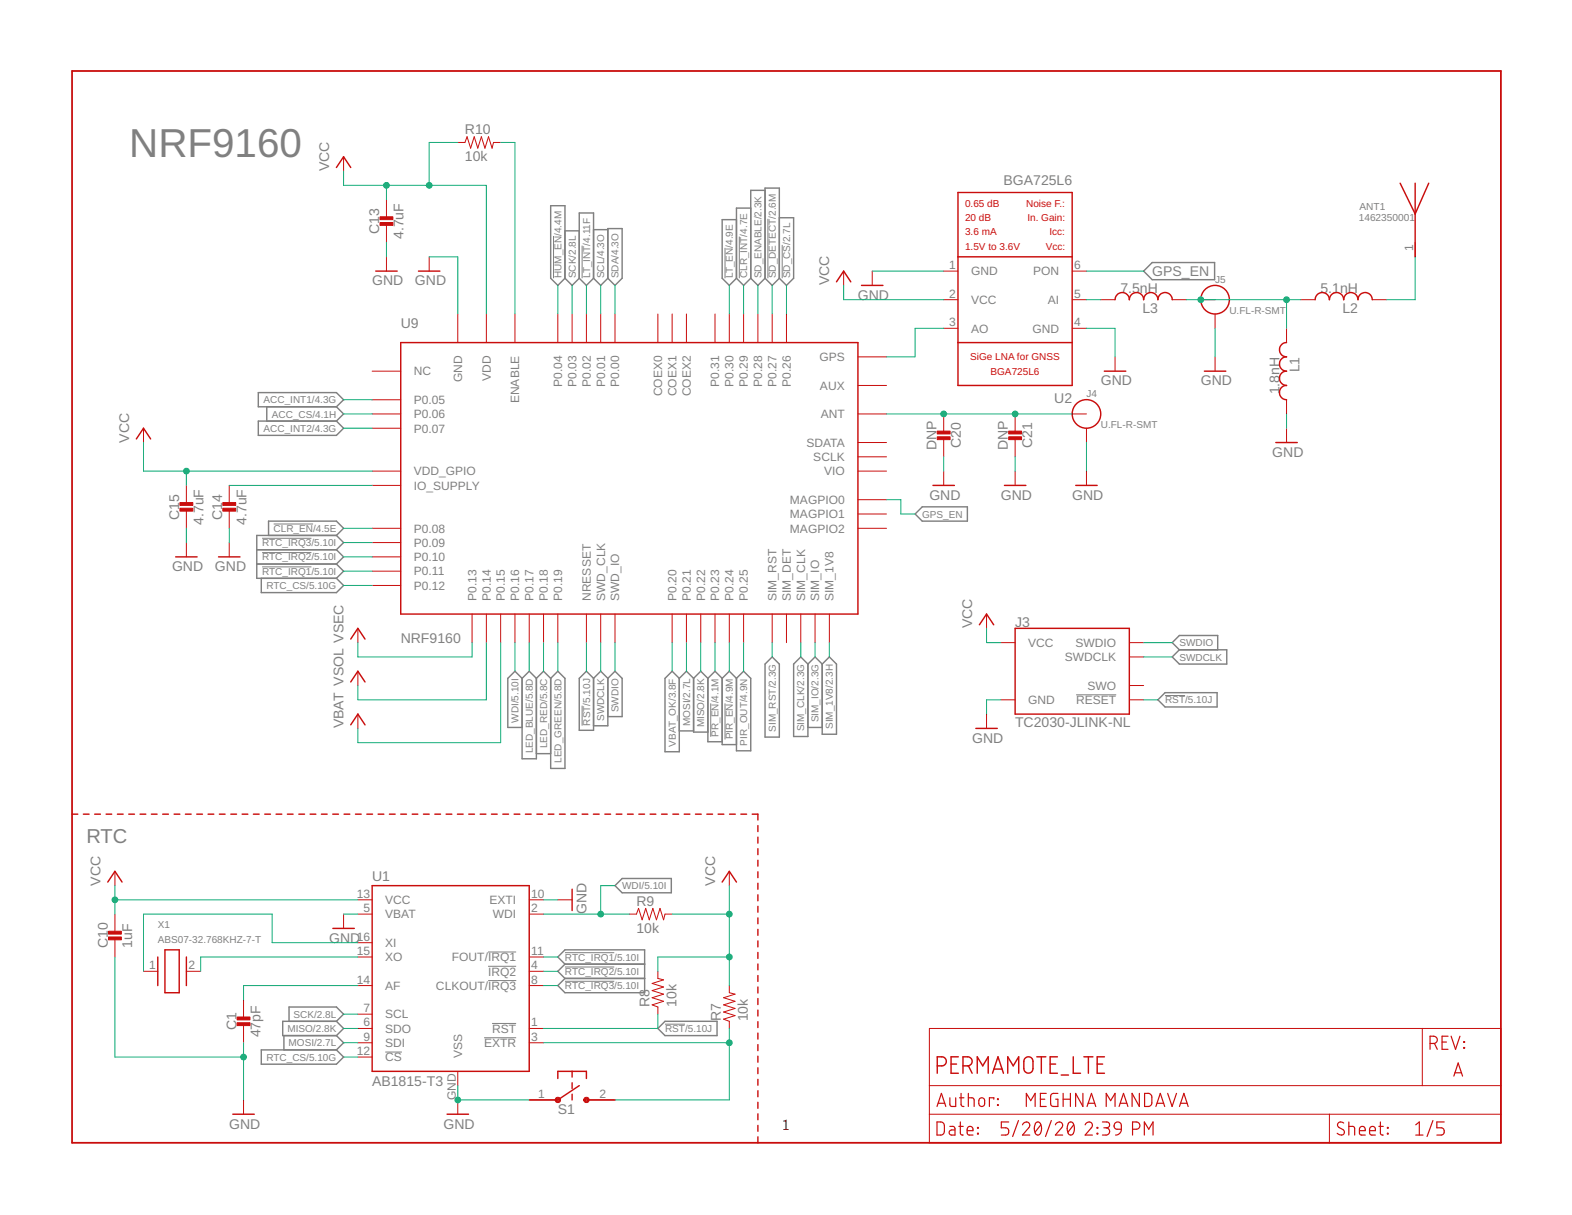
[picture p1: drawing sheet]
<svg xmlns="http://www.w3.org/2000/svg" width="279mm" height="216mm" viewBox="0 0 279 216" stroke-linecap="round" stroke-linejoin="round" font-family="sans-serif">
<g fill="none" stroke="#808080" stroke-width=".18">
<path d="M136.5 38.9v10.5M98.4 41.9v7.5M103.5 43.6v5.8M128.9 44v5.4M131.4 42v7.4M139 43.5v5.9M46.6 98.2h8.8M46.6 95.7h8.8M48.6 93.1h7M46.6 100.7h8.8M103.5 125.4v3.5M126.3 125v5.9"/>
<path d="M128.9 125v6.4M191.3 123.5h7.1M207.1 123.6h3.5M86.7 169.2h5M86.7 171.7h5M86.8 174.2h5M100.4 169.3h8.8M100.4 171.8h8.8M100.4 174.4h8.8M68.5 186.9h2.9M86 184.4h5.7M87.5 181.9h4.2"/>
<path d="M118.2 182h3.6"/>
</g>
<g fill="none" stroke="#808080" stroke-width=".25">
<path d="M97.9 36.6h2.5v12.8l-1.3 1.3-1.2-1.3zM130.9 39h-2.5v10.4l1.2 1.3 1.3-1.3M133.4 37h-2.5v12.4M136 33.8h-2.6v15.6M138.5 38.7h2.6v10.7l-1.3 1.3-1.3-1.3M100.4 49.4l1.3 1.3 1.3-1.3M100.4 41h2.6M103 49.4v-11.6h2.5v11.6M103 49.4l1.2 1.3 1.3-1.3M105.5 49.4l1.3 1.3 1.2-1.3M105.5 40.8h2.5M108 40.6h2.6v8.8l-1.3 1.3-1.3-1.3z"/>
<path d="M130.9 49.4l1.3 1.3 1.2-1.3M133.4 49.4l1.3 1.3 1.3-1.3M136 49.4v-16h2.5v16M136 49.4l1.2 1.3 1.3-1.3M203.3 48.2l1.5-1.5h11.1v3h-11.1zM45.9 69.8h13.9l1.3 1.2-1.3 1.3h-13.9zM45.9 74.8h13.9l1.3 1.3-1.3 1.3h-13.9zM47.4 72.3v2.5M59.8 72.3l1.3 1.3-1.3 1.2M45.6 97.7h14.2M47.7 95.1v-2.5h12.1l1.3 1.3-1.3 1.2M59.8 95.1l1.3 1.3-1.3 1.3"/>
<path d="M59.8 95.1h-14.2v7.7h14.2M59.8 97.7l1.3 1.3-1.3 1.2M162.6 91.3l1.3-1.2h8v2.5h-8zM45.6 100.2h14.2M46.4 102.8v2.5h13.4l1.3-1.3-1.3-1.2M59.8 100.2l1.3 1.3-1.3 1.3M136 118l1.2-1.3 1.3 1.3v13h-2.5zM141.1 118l1.2-1.3 1.3 1.3v12.9h-2.5zM143.6 118l1.3-1.3 1.2 1.3M146.1 118l1.3-1.3 1.3 1.3v12.5h-2.6zM209.6 115.5l-1.3-1.3 1.3-1.3h6.8v2.6M209.6 115.5h8.4v2.5h-8.4l-1.3-1.3z"/>
<path d="M92.8 120.5l-1.3-1.2-1.2 1.2v8.8h2.5M92.8 120.5v14.3h2.5v-14.3M92.8 120.5l1.3-1.2 1.2 1.2M95.3 120.5l1.3-1.2 1.3 1.2M95.3 133.9h2.6M97.9 120.5l1.2-1.2 1.3 1.2v16h-2.5zM103 120.5l1.2-1.2 1.3 1.2v9.3h-2.5zM105.5 120.5l1.3-1.2 1.2 1.2M108 120.5v8.5h-2.5M108 120.5l1.3-1.2 1.3 1.2v6.8h-2.6M118.2 120.5l1.3-1.2 1.2 1.2v13.1h-2.5zM120.7 120.5l1.3-1.2 1.3 1.2"/>
<path d="M120.7 129.9h2.6M123.3 120.5l1.2-1.2 1.3 1.2M123.3 120.5v9.6h2.5M125.8 120.5v11.3h2.6M125.8 120.5l1.3-1.2 1.3 1.2M128.4 120.5l1.2-1.2 1.3 1.2M128.4 120.5v11.8h2.5M130.9 120.5l1.3-1.2 1.2 1.2v12.9h-2.5zM143.6 129.3h2.5M205.8 124.4l1.3-1.3h9.2v2.5h-9.2zM109.3 157.4l1.3-1.3h8.7v2.5h-8.7zM100.4 171.3l-1.3-1.2 1.3-1.3h14.2v7.6h-14.2l-1.3-1.3 1.3-1.2"/>
<path d="M100.4 171.3h14.2M100.4 171.3l-1.3 1.3 1.3 1.3M100.4 173.9h14.2M46.4 186.6h13.4l1.3 1.2-1.3 1.3h-13.4zM50.5 184v2.6M51.4 181.5v-2.6h8.4l1.3 1.3-1.3 1.3M59.8 181.5l1.3 1.3-1.3 1.2M59.8 181.5h-9.6v2.5h9.6M59.8 184l1.3 1.3-1.3 1.3M116.9 182.8l1.3-1.3h9.2v2.5h-9.2z"/>
</g>
<g fill="none" stroke="#c90d0c" stroke-width=".25">
<path d="M59.8 29.8l1.3-1.9 1.2 1.9M170.3 34.2h20.3v34.3h-20.3zM248.9 32.6l2.6 5.4 2.4-5.4M251.5 32.6v13M66.8 48.2h3.8M74.4 48.2h3.8M148.7 50.1l1.2-1.9 1.3 1.9M153.1 50.7h3.8M170.3 45.6h20.3M198.2 53.3a1.27 1.27 0 0 1 1.3-1.3 1.27 1.27 0 0 1 1.2 1.3 1.27 1.27 0 0 1 1.3-1.3 1.27 1.27 0 0 1 1.3 1.3 1.27 1.27 0 0 1 1.2-1.3 1.27 1.27 0 0 1 1.3 1.3 1.27 1.27 0 0 1 1.3-1.3 1.27 1.27 0 0 1 1.2 1.3M233.7 53.3a1.27 1.27 0 0 1 1.3-1.3 1.27 1.27 0 0 1 1.3 1.3 1.27 1.27 0 0 1 1.3-1.3 1.27 1.27 0 0 1 1.2 1.3 1.27 1.27 0 0 1 1.3-1.3 1.27 1.27 0 0 1 1.3 1.3 1.27 1.27 0 0 1 1.2-1.3 1.27 1.27 0 0 1 1.3 1.3M24.2 78l1.3-1.9 1.3 1.9"/>
<path d="M71.2 60.9h81.3v48.2h-81.3zM170.3 60.9h20.3M196.3 66h3.8M214.1 66h3.8M226.8 78.6h3.8M228.7 60.9a1.27 1.27 0 0 0-1.3 1.2 1.27 1.27 0 0 0 1.3 1.3 1.27 1.27 0 0 0-1.3 1.3 1.27 1.27 0 0 0 1.3 1.3 1.27 1.27 0 0 0-1.3 1.2 1.27 1.27 0 0 0 1.3 1.3 1.27 1.27 0 0 0-1.3 1.3 1.27 1.27 0 0 0 1.3 1.2M31.2 99h3.8M38.8 99h3.9M165.8 86.3h3.8M178.5 86.3h3.8M191.2 86.3h3.8M62.3 113.6l1.3-1.9 1.3 1.9"/>
<path d="M174.1 111l1.2-1.9 1.3 1.9M180.4 111.7h20.3v15.2h-20.3zM62.3 128.8l1.3-1.9 1.3 1.9M62.3 121.2l1.3-1.9 1.3 1.9M173.4 129.4h3.8M12.8 144.7h1M14.8 144.7h1M16.8 144.7h1M18.9 144.7h1M19.2 156.7l1.2-1.9 1.3 1.9M20.9 144.7h1M22.9 144.7h1"/>
<path d="M24.9 144.7h1M26.9 144.7h1M28.9 144.7h1M30.9 144.7h1.1M33 144.7h1M35 144.7h1M37 144.7h1M39 144.7h1M41 144.7h1M43 144.7h1M45 144.7h1.1M47.1 144.7h1"/>
<path d="M49.1 144.7h1M51.1 144.7h1M53.1 144.7h1M55.1 144.7h1M57.1 144.7h1M59.1 144.7h1.1M61.2 144.7h1M63.2 144.7h1M65.2 144.7h1M66.1 157.4h28v33h-28zM67.2 144.7h1M69.2 144.7h1"/>
<path d="M71.2 144.7h1M73.3 144.7h1M75.3 144.7h1M77.3 144.7h1M79.3 144.7h1M81.3 144.7h1M83.3 144.7h1M85.3 144.7h1.1M87.4 144.7h1M89.4 144.7h1M91.4 144.7h1M93.4 144.7h1"/>
<path d="M95.4 144.7h1M97.4 144.7h1M99.4 144.7h1.1M101.5 144.7h1M101.7 158v3.8M103.5 144.7h1M105.5 144.7h1M107.5 144.7h1M109.5 144.7h1M111.5 144.7h1M113.5 144.7h1.1M115.5 144.7h1.1"/>
<path d="M117.6 144.7h1M119.6 144.7h1M121.6 144.7h1M123.6 144.7h1M125.6 144.7h1M127.6 144.7h1.1M128.4 156.7l1.2-1.9 1.3 1.9M129.7 144.7h1M131.7 144.7h1M133.7 144.7h1v1M134.7 146.7v1.1M134.7 148.8v1"/>
<path d="M134.7 150.8v1.1M134.7 152.9v1M134.7 154.9v1.1M134.7 157v1M134.7 159v1.1M28 170.1v5M29.3 168.8h2.6v7.6h-2.6zM33.1 170.1v5M59.2 165h3.8M134.7 161.1v1M134.7 163.1v1M134.7 165.1v1.1"/>
<path d="M134.7 167.2v1.1M134.7 169.2v1.1M134.7 171.3v1M134.7 173.4v1M134.7 175.4v1M134.7 177.4v1.1M134.7 179.5v1M41.4 198h3.8M79.5 198h3.8M99.1 191.6v-1.2h5.1v1.2M101.7 190.4v1M101.7 192.4v1"/>
<path d="M101.7 194.4v1.1M103 192.9l-3.9 2.6h-5M104.2 195.5h5.1M134.7 181.5v1.1M134.7 183.6v1M134.7 185.6v1.1M134.7 187.7v1M134.7 189.7v1.1M134.7 191.8v1M134.7 193.8v1.1M134.7 195.9v1M134.7 197.9v1.1"/>
<path d="M134.7 200v1M166.6 189.4h.8a.8 .8 0 0 0 .8-.8 .8 .8 0 0 0-.8-.8h-.8v2.9M169 189.1h1M170.3 187.8h-1.3v2.9h1.3M171.2 189.4h.8a.8 .8 0 0 0 .8-.8 .8 .8 0 0 0-.8-.8h-.8v2.9M172.1 189.4l.7 1.3M173.7 190.7v-2.9l1 1.6 .9-1.6v2.9M176.4 190.7l1-2.9 1 2.9M176.7 190h1.4M179.1 190.7v-2.9l1 1.6 1-1.6v2.9M182.1 188.2a.82 .82 0 0 1 .9-.4 .82 .82 0 0 1 .6 .8v1.3a.81 .81 0 0 1-.8 .8 .81 .81 0 0 1-.8-.8v-1.3zM184.3 187.8h1.6"/>
<path d="M185.1 187.8v2.9M186.6 189.1h1M187.9 187.8h-1.3v2.9h1.3M188.6 191h1.3M190.8 187.8v2.9h1.2M192.6 187.8h1.6M193.4 187.8v2.9M195 189.1h1M196.3 187.8h-1.3v2.9h1.3M134.7 202v1.1"/>
<circle cx="216" cy="53.3" r="2.54"/>
<circle cx="193.1" cy="73.6" r="2.54"/>
</g>
<path d="M12.8 12.6h254v190.5h-254z" fill="none" stroke="#c90d0c" stroke-width=".32"/>
<g fill="none" stroke="#c90d0c" stroke-width=".18">
<path d="M61.1 27.9v2.5M68.7 35.5v3M68.7 39.8v3.3M81.4 25.3h1.2l.4-1 .7 2 .6-2 .6 2 .7-2 .6 2 .6-2 .7 2 .2-1h1.3M68.7 45.6v2.6M76.3 45.6v2.6M81.4 55.8v5.1M86.4 55.8v5.1M91.5 55.8v5.1M99.1 55.8v5.1M101.7 55.8v5.1M104.2 55.8v5.1"/>
<path d="M106.8 55.8v5.1M109.3 55.8v5.1M116.9 55.8v5.1M119.5 55.8v5.1M122 55.8v5.1M127.1 55.8v5.1M129.6 55.8v5.1M132.2 55.8v5.1M134.7 55.8v5.1M137.2 55.8v5.1M139.8 55.8v5.1M149.9 48.2v2.5"/>
<path d="M155 48.2v2.5M167.7 53.3h2.6M167.7 48.2h2.6M167.7 58.3h2.6M190.6 53.3h2.5M190.6 48.2h2.5M190.6 58.3h2.5M195.6 53.3h2.6M208.3 53.3h2.6M213.4 53.3h2.6M216 55.8v2.5M228.7 58.3v2.6"/>
<path d="M231.2 53.3h2.5M243.9 53.3h2.5M251.5 43.1v2.5M25.5 76.1v2.5M66.1 73.6h5.1M66.1 71h5.1M66.1 76.1h5.1M66.1 66h5.1M152.5 73.6h5.1M152.5 78.6h5.1M152.5 68.5h5.1M152.5 63.4h5.1"/>
<path d="M167.7 73.6v3.3M167.7 78.1v3.1M180.4 73.6v3.3M180.4 78.1v3.1M190.6 73.6h2.5M193.1 76.1v2.5M198.2 63.4v2.6M216 63.4v2.6M228.7 71v2.6M228.7 76.1v2.5M33.1 86.3v3M33.1 90.6v3.3"/>
<path d="M33.1 96.4v2.6M40.7 86.3v3M40.7 90.6v3.3M40.7 96.4v2.6M66.1 93.9h5.1M66.1 96.4h5.1M66.1 99h5.1M66.1 83.7h5.1M66.1 86.3h5.1M152.5 93.9h5.1M152.5 83.7h5.1M152.5 88.8h5.1"/>
<path d="M152.5 91.3h5.1M152.5 81.2h5.1M167.7 83.7v2.6M180.4 83.7v2.6M193.1 83.7v2.6M63.6 111.7v2.5M63.6 119.3v2.5M66.1 101.5h5.1M66.1 104h5.1M83.9 109.1v5.1M86.4 109.1v5.1M89 109.1v5.1"/>
<path d="M91.5 109.1v5.1M94.1 109.1v5.1M96.6 109.1v5.1M99.1 109.1v5.1M104.2 109.1v5.1M106.8 109.1v5.1M109.3 109.1v5.1M119.5 109.1v5.1M122 109.1v5.1M124.5 109.1v5.1M127.1 109.1v5.1M129.6 109.1v5.1"/>
<path d="M132.2 109.1v5.1M137.2 109.1v5.1M139.8 109.1v5.1M142.3 109.1v5.1M144.9 109.1v5.1M147.4 109.1v5.1M175.3 109.1v2.6M177.9 114.2h2.5M200.7 114.2h2.6M200.7 116.7h2.6M63.6 126.9v2.5M175.3 126.9v2.5"/>
<path d="M177.9 124.4h2.5M200.7 121.8h2.6M200.7 124.4h2.6M20.4 154.8v2.6M63.6 159.9h2.5M94.1 159.9h2.5M99.1 159.9h2.6M129.6 154.8v2.6M20.4 162.4v3.1M20.4 166.8v3.3M25.5 172.6h2.5M33.1 172.6h2.6"/>
<path d="M43.3 177.7v3M61.1 162.4v2.6M63.6 167.5h2.5M63.6 170.1h2.5M63.6 175.1h2.5M63.6 162.4h2.5M94.1 170.1h2.5M94.1 175.1h2.5M94.1 162.4h2.5M94.1 172.6h2.5M111.8 162.4h1.3l.4-1 .6 2 .7-2 .6 2 .6-2 .7 2 .6-2 .6 2 .3-1h1.3M116.9 172.6v1.3l1 .2-2 .7 2 .6-2 .6 2 .7-2 .6 2 .6-2 .7 1 .3v1.3"/>
<path d="M129.6 175.1v1.3l1 .3-2 .6 2 .6-2 .7 2 .6-2 .6 2 .7-2 .6 1 .4v1.3M43.3 182v3.3M43.3 195.5v2.5M63.6 182.8h2.5M63.6 180.2h2.5M63.6 185.3h2.5M63.6 187.8h2.5M81.4 190.4v2.5M81.4 195.5v2.5M94.1 182.8h2.5M94.1 185.3h2.5M94.1 195.5h5"/>
<path d="M104.2 195.5h5.1M165.2 182.8h101.6v20.3h-101.6zM165.2 198h101.6M165.2 192.9h101.6M236.3 198v5.1M252.8 182.8v10.1"/>
</g>
<g fill="none" stroke="#c90d0c" stroke-width=".21">
<path d="M166.5 199.4h.9l.4 .4 .1 1.3-.2 .3-.3 .3h-.9zM166.5 196.6l.8-2.3 .8 2.3M166.8 196h1.1M168.8 195.1v1.3l.4 .2h.7v-1.5M170.5 195.1h.8M170.7 199.4v2.1l.2 .2h.3M170.8 194.3v2.1l.2 .2h.3M172.1 195.1l.9 .1 .1 .3v1.1M172.1 194.3v2.3M174.1 195.2l.5-.1a.47 .47 0 0 1 .4 .5v.5a.52 .52 0 0 1-.5 .5 .52 .52 0 0 1-.5-.5zM176.6 195.3v-.2h-.7v1.5M177.3 195.3h.1v.1h-.1z"/>
<path d="M177.3 196.3h.1v.1h-.1zM179.3 199.4h-1.3v1h.8a.66 .66 0 0 1 .5 .7 .66 .66 0 0 1-.5 .6h-.8M181 199.1l-1 2.9M181.7 199.9a.64 .64 0 0 1 1-.5 .64 .64 0 0 1 .1 1l-1.1 1.3h1.3M182.4 196.6v-2.3l.8 1.3 .8-1.3v2.3M184.1 199.6a.55 .55 0 0 1 .6-.2 .55 .55 0 0 1 .3 .6 1.32 1.32 0 0 1-.5 1.7 1.1 1.1 0 0 1-.6-1.5zM184.9 195.3h.8M185 199.9l-1 1.3M185.9 194.3h-1v2.3h1M186.9 199.1l-1.1 2.9M187.6 199.9a.64 .64 0 0 1 .9-.5 .64 .64 0 0 1 .2 1l-1.1 1.3h1.3M188 194.3h-.8a.51 .51 0 0 0-.5 .5v1.3l.2 .4 1.1 .1v-1.3h-.4"/>
<path d="M189 195.3h1.2M189 194.3v2.3M189.9 199.6a.55 .55 0 0 1 .6-.2 .55 .55 0 0 1 .4 .6 1.48 1.48 0 0 1-.4 1.7h-.2a1.1 1.1 0 0 1-.6-1.5zM190.2 194.3v2.3M190.8 199.9l-1 1.3M192.5 194.3v2.3l-1.3-2.3v2.3M192.9 199.9a.64 .64 0 0 1 .9-.5 .64 .64 0 0 1 .2 1l-1.1 1.3h1.3M193.2 196.6l.8-2.3 .8 2.3M193.4 196h1.2M195.9 199.4h.8a.52 .52 0 0 1 .5 .5 .52 .52 0 0 1-.5 .5h-.5M196.6 196.6v-2.3l.8 1.3 .8-1.3v2.3M198.1 199.6a.64 .64 0 0 1 .8-.2 .64 .64 0 0 1 .4 .6v.7h-.8a.62 .62 0 0 1-.5-.4 .62 .62 0 0 1 .1-.7z"/>
<path d="M198.9 196.6l.8-2.3 .8 2.3M199.1 196h1.2M202.5 194.3v2.3l-1.3-2.3v2.3M203.4 194.3h.9l.4 .4v1.5l-.4 .4h-.9zM205.4 196.6l.8-2.3 .8 2.3M205.7 196h1.1M207.5 194.3l.8 2.3 .8-2.3M209.6 196.6l.8-2.3 .8 2.3M209.8 196h1.2M238.8 199.6a.58 .58 0 0 0-.9-.1 .58 .58 0 0 0 .1 .8l.7 .4a.54 .54 0 0 1 .2 .8 .54 .54 0 0 1-.8 .2l-.4-.3M239.7 199.4v2.3M245.3 199.4l.1 2.1 .2 .2h.3"/>
<path d="M251.6 199.9l.7-.5v2.3M254.2 185.4h.6a.65 .65 0 0 0 .7-.6 .65 .65 0 0 0-.7-.7h-.6v2.4M254.7 199.1l-1.1 2.9M255 185.4l.5 1.1M256.3 185.2h.8M256.7 199.4h-1.3v1h.8a.66 .66 0 0 1 .5 .7 .66 .66 0 0 1-.5 .6h-.8M257.4 184.1h-1.1v2.4h1.1M257.9 184.1l.8 2.4 .8-2.4M258.4 191.2l.8-2.3 .7 2.3M258.6 190.6h1.2M260.2 185.1h.1v.1h-.1zM260.2 186.1h.1v.2h-.1z"/>
<path d="M168.8 200.2h.7l.2 .3v1.2h-.6a.46 .46 0 0 1-.4-.5 .46 .46 0 0 1 .4-.4h.6M170.4 200.2h.8M171.9 200.9h1a.54 .54 0 0 0-.3-.7 .54 .54 0 0 0-.7 .5l.1 .9 .9 .1M173.7 200.3h.2v.2h-.2zM173.7 201.4h.2v.1h-.2zM195 201.4h.1v.1h-.1zM195 200.3h.1v.2h-.1zM196.6 200.4a.65 .65 0 0 1 .6 .7 .65 .65 0 0 1-.6 .6h-.7M199.3 200.7a1.01 1.01 0 0 1-1 1M201.3 200.7h.7a.65 .65 0 0 0 .6-.7 .65 .65 0 0 0-.6-.6h-.7v2.3M203.4 201.7v-2.3l.8 1.3 .7-1.3v2.3M239.7 200.2l1 .1 .1 1.4"/>
<path d="M241.6 200.9h1.1a.54 .54 0 0 0-.4-.7 .54 .54 0 0 0-.7 .5l.1 .9 1 .1M243.4 200.9h1.1a.54 .54 0 0 0-.4-.7 .54 .54 0 0 0-.7 .5l.1 .9 1 .1M245.1 200.2h.8M246.6 201.4h.1v.1h-.1zM246.6 200.3h.1v.2h-.1zM251.6 201.7h1.3"/>
</g>
<g fill="#c90d0c" stroke="#c90d0c" stroke-width=".18">
<path d="M42.1 180.7h2.3v.5h-2.3z"/>
<path d="M42.1 181.7h2.3v.5h-2.3z"/>
<path d="M19.3 165.5h2.3v.5h-2.3z"/>
<path d="M19.3 166.5h2.3v.5h-2.3z"/>
<path d="M67.5 38.5h2.3v.5h-2.3z"/>
<path d="M67.5 39.5h2.3v.5h-2.3z"/>
<path d="M39.6 89.3h2.3v.5h-2.3z"/>
<path d="M39.6 90.3h2.3v.5h-2.3z"/>
<path d="M32 89.3h2.3v.5h-2.3z"/>
<path d="M32 90.3h2.3v.5h-2.3z"/>
<path d="M166.6 77.6h2.3v.5h-2.3z"/>
<path d="M166.6 76.6h2.3v.5h-2.3z"/>
<path d="M179.3 77.6h2.3v.5h-2.3z"/>
<path d="M179.3 76.6h2.3v.5h-2.3z"/>
</g>
<g fill="#c90d0c" stroke="#c90d0c" stroke-width=".18">
<path d="M103.9 195.1a.49 .49 0 0 1 .8 .2 .49 .49 0 0 1-.4 .6 .49 .49 0 0 1-.6-.4h.3a.24 .24 0 0 1 .3-.3 .24 .24 0 0 1 .1 .4 .24 .24 0 0 1-.4 0v-.1h-.3z" fill-rule="evenodd"/>
<path d="M98.8 195.1a.49 .49 0 0 1 .8 .2 .49 .49 0 0 1-.4 .6 .49 .49 0 0 1-.5-.4h.2a.24 .24 0 0 1 .3-.3 .24 .24 0 0 1 .1 .4 .24 .24 0 0 1-.4 0v-.1h-.2z" fill-rule="evenodd"/>
</g>
<g fill="none" stroke="#0dab76" stroke-width=".18">
<path d="M61.1 30.4v2.5h25.3v22.9M68.7 32.9v2.6M81.4 25.3h-5.1v7.6M89 25.3h2.5v30.5M68.7 43.1v2.5M76.3 45.6h5.1v10.2M99.1 50.7v5.1M101.7 50.7v5.1M104.2 50.7v5.1M106.8 50.7v5.1M109.3 50.7v5.1M129.6 50.7v5.1"/>
<path d="M132.2 50.7v5.1M134.7 50.7v5.1M137.2 50.7v5.1M139.8 50.7v5.1M149.9 50.7v2.6h17.8M155 48.2h12.7M167.7 58.3h-5.1v5.1h-5M193.1 48.2h10.2M193.1 58.3h5.1v5.1M193.1 53.3h2.5M210.9 53.3h20.3M216 58.3v5.1"/>
<path d="M228.7 53.3v5M251.5 45.6v7.7h-5.1M25.5 78.6v5.1h40.6M61.1 71h5M61.1 76.1h5M61.1 73.6h5M157.6 73.6h33M193.1 78.6v5.1M228.7 73.6v2.5M33.1 83.7v2.6M33.1 93.9v2.5M40.7 93.9v2.5"/>
<path d="M40.7 86.3h25.4M61.1 99h5M61.1 93.9h5M61.1 96.4h5M157.6 88.8h2.5v2.5h2.5M167.7 81.2v2.5M180.4 81.2v2.5M61.1 101.5h5M61.1 104h5M63.6 114.2v2.5h20.3v-2.5M86.4 114.2v10.2h-22.8v-2.6M89 114.2v17.8h-25.4v-2.6"/>
<path d="M91.5 114.2v5.1M94.1 114.2v5.1M96.6 114.2v5.1M99.1 114.2v5.1M104.2 114.2v5.1M106.8 114.2v5.1M109.3 114.2v5.1M119.5 114.2v5.1M122 114.2v5.1M124.5 114.2v5.1M127.1 114.2v5.1M129.6 114.2v5.1"/>
<path d="M132.2 114.2v5.1M137.2 114.2v2.5M142.3 114.2v2.5M144.9 114.2v2.5M147.4 114.2v2.5M175.3 111.7v2.5h2.6M203.3 114.2h5M203.3 116.7h5M177.9 124.4h-2.6v2.5M203.3 124.4h2.5M20.4 157.4v5M20.4 159.9h43.2"/>
<path d="M96.6 159.9h2.5M109.3 157.4h-2.5v5M129.6 157.4v17.7M20.4 170.1v17.7h22.9M61.1 162.4h2.5M63.6 175.1h-20.3v2.6M63.6 167.5h-15.2v-5.1h-22.9v10.2M63.6 170.1h-27.9v2.5M96.6 162.4h15.2M96.6 170.1h2.5M96.6 175.1h2.5M96.6 172.6h2.5"/>
<path d="M119.5 162.4h10.1M129.6 170.1h-12.7v2.5M43.3 185.3v10.2M61.1 187.8h2.5M61.1 182.8h2.5M61.1 185.3h2.5M61.1 180.2h2.5M81.4 192.9v2.6h12.7M96.6 185.3h33M116.9 180.2v2.6h-20.3M129.6 182.8v12.7h-20.3"/>
</g>
<g fill="#0dab76" stroke="#0dab76" stroke-width=".18">
<circle cx="43.3" cy="187.8" r=".51"/>
<circle cx="81.4" cy="195.5" r=".51"/>
<circle cx="68.7" cy="32.9" r=".51"/>
<circle cx="76.3" cy="32.9" r=".51"/>
<circle cx="20.4" cy="159.9" r=".51"/>
<circle cx="129.6" cy="170.1" r=".51"/>
<circle cx="129.6" cy="162.4" r=".51"/>
<circle cx="33.1" cy="83.7" r=".51"/>
<circle cx="129.6" cy="185.3" r=".51"/>
<circle cx="106.8" cy="162.4" r=".51"/>
<circle cx="213.4" cy="53.3" r=".51"/>
<circle cx="228.7" cy="53.3" r=".51"/>
<circle cx="167.7" cy="73.6" r=".51"/>
<circle cx="180.4" cy="73.6" r=".51"/>
</g>
<text font-size="7.2" fill="#808080" x="23" y="27.9">NRF9160</text>
<text font-size="3.6" fill="#808080" x="15.3" y="149.7">RTC</text>
<text font-size="2.7" x="139" y="200.9">1</text>
<g font-size="2.5" fill="#808080">
<text x="82.6" y="23.8">R10</text>
<text x="82.6" y="28.6">10k</text>
<text x="58.5" y="30.4" transform="rotate(-90 58.5 30.4)">VCC</text>
<text x="178.4" y="32.9">BGA725L6</text>
<text x="67.4" y="41.6" transform="rotate(-90 67.4 41.6)">C13</text>
<text x="71.7" y="42.5" transform="rotate(-90 71.7 42.5)">4.7uF</text>
<text x="66.1" y="50.7">GND</text>
<text x="73.8" y="50.7">GND</text>
<text x="147.4" y="50.7" transform="rotate(-90 147.4 50.7)">VCC</text>
<text x="152.5" y="53.2">GND</text>
<text x="199.1" y="52">7.5nH</text>
<text x="204.8" y="49.1">GPS_EN</text>
<text x="234.7" y="52">5.1nH</text>
<text x="71.2" y="58.3">U9</text>
<text x="203" y="55.5">L3</text>
<text x="238.6" y="55.5">L2</text>
<text x="187.4" y="71.5">U2</text>
<text x="195.7" y="68.5">GND</text>
<text x="213.4" y="68.5">GND</text>
<text x="227.4" y="70.1" transform="rotate(-90 227.4 70.1)">1.8nH</text>
<text x="231" y="66.2" transform="rotate(-90 231 66.2)">L1</text>
<text x="23" y="78.6" transform="rotate(-90 23 78.6)">VCC</text>
<text x="166.4" y="80" transform="rotate(-90 166.4 80)">DNP</text>
<text x="170.8" y="79.7" transform="rotate(-90 170.8 79.7)">C20</text>
<text x="179.1" y="80" transform="rotate(-90 179.1 80)">DNP</text>
<text x="183.5" y="79.7" transform="rotate(-90 183.5 79.7)">C21</text>
<text x="226.1" y="81.2">GND</text>
<text x="165.2" y="88.8">GND</text>
<text x="177.9" y="88.8">GND</text>
<text x="190.6" y="88.8">GND</text>
<text x="31.9" y="92.4" transform="rotate(-90 31.9 92.4)">C15</text>
<text x="36.2" y="93.3" transform="rotate(-90 36.2 93.3)">4.7uF</text>
<text x="39.5" y="92.4" transform="rotate(-90 39.5 92.4)">C14</text>
<text x="43.8" y="93.3" transform="rotate(-90 43.8 93.3)">4.7uF</text>
<text x="30.6" y="101.5">GND</text>
<text x="38.2" y="101.5">GND</text>
<text x="172.8" y="111.7" transform="rotate(-90 172.8 111.7)">VCC</text>
<text x="180.4" y="111.4">J3</text>
<text x="71.2" y="114.2">NRF9160</text>
<text x="61.1" y="129.4" transform="rotate(-90 61.1 129.4)">VBAT VSOL VSEC</text>
<text x="172.8" y="132">GND</text>
<text x="180.4" y="129.2">TC2030-JLINK-NL</text>
<text x="17.9" y="157.4" transform="rotate(-90 17.9 157.4)">VCC</text>
<text x="66.1" y="156.6">U1</text>
<text x="113.1" y="160.9">R9</text>
<text x="127.1" y="157.4" transform="rotate(-90 127.1 157.4)">VCC</text>
<text x="58.5" y="167.5">GND</text>
<text x="104.2" y="162.4" transform="rotate(-90 104.2 162.4)">GND</text>
<text x="113.1" y="165.7">10k</text>
<text x="19.2" y="168.5" transform="rotate(-90 19.2 168.5)">C10</text>
<text x="23.5" y="168.4" transform="rotate(-90 23.5 168.4)">1uF</text>
<text x="115.4" y="178.9" transform="rotate(-90 115.4 178.9)">R8</text>
<text x="120.2" y="178.9" transform="rotate(-90 120.2 178.9)">10k</text>
<text x="42" y="183.1" transform="rotate(-90 42 183.1)">C1</text>
<text x="46.3" y="184.3" transform="rotate(-90 46.3 184.3)">47pF</text>
<text x="128.1" y="181.5" transform="rotate(-90 128.1 181.5)">R7</text>
<text x="132.9" y="181.5" transform="rotate(-90 132.9 181.5)">10k</text>
<text x="66.1" y="192.9">AB1815-T3</text>
<text x="99.2" y="198">S1</text>
<text x="40.7" y="200.5">GND</text>
<text x="78.8" y="200.5">GND</text>
</g>
<g font-size="2.1" fill="#808080">
<text x="168.7" y="47.8">1</text>
<text x="190.9" y="47.8">6</text>
<text x="251.2" y="44.6" transform="rotate(-90 251.2 44.6)">1</text>
<text x="168.7" y="52.9">2</text>
<text x="172.6" y="48.9">GND</text>
<text x="183.6" y="48.9">PON</text>
<text x="190.9" y="52.9">5</text>
<text x="168.7" y="58">3</text>
<text x="172.6" y="59.1">AO</text>
<text x="172.6" y="54">VCC</text>
<text x="183.5" y="59.1">GND</text>
<text x="186.2" y="54">AI</text>
<text x="190.9" y="58">4</text>
<text x="145.6" y="64.2">GPS</text>
<text x="73.6" y="71.8">P0.05</text>
<text x="73.6" y="66.7">NC</text>
<text x="82.1" y="67.9" transform="rotate(-90 82.1 67.9)">GND</text>
<text x="87.2" y="67.7" transform="rotate(-90 87.2 67.7)">VDD</text>
<text x="92.3" y="71.6" transform="rotate(-90 92.3 71.6)">ENABLE</text>
<text x="99.9" y="68.8" transform="rotate(-90 99.9 68.8)">P0.04</text>
<text x="102.5" y="68.8" transform="rotate(-90 102.5 68.8)">P0.03</text>
<text x="105" y="68.8" transform="rotate(-90 105 68.8)">P0.02</text>
<text x="107.5" y="68.8" transform="rotate(-90 107.5 68.8)">P0.01</text>
<text x="110.1" y="68.8" transform="rotate(-90 110.1 68.8)">P0.00</text>
<text x="117.7" y="70.4" transform="rotate(-90 117.7 70.4)">COEX0</text>
<text x="120.2" y="70.4" transform="rotate(-90 120.2 70.4)">COEX1</text>
<text x="122.8" y="70.4" transform="rotate(-90 122.8 70.4)">COEX2</text>
<text x="127.8" y="68.8" transform="rotate(-90 127.8 68.8)">P0.31</text>
<text x="130.4" y="68.8" transform="rotate(-90 130.4 68.8)">P0.30</text>
<text x="132.9" y="68.8" transform="rotate(-90 132.9 68.8)">P0.29</text>
<text x="135.5" y="68.8" transform="rotate(-90 135.5 68.8)">P0.28</text>
<text x="138" y="68.8" transform="rotate(-90 138 68.8)">P0.27</text>
<text x="140.5" y="68.8" transform="rotate(-90 140.5 68.8)">P0.26</text>
<text x="145.7" y="69.2">AUX</text>
<text x="73.6" y="74.3">P0.06</text>
<text x="73.6" y="76.9">P0.07</text>
<text x="145.9" y="74.3">ANT</text>
<text x="143.3" y="79.4">SDATA</text>
<text x="144.6" y="81.9">SCLK</text>
<text x="73.6" y="84.5">VDD_GPIO</text>
<text x="73.6" y="87">IO_SUPPLY</text>
<text x="140.4" y="89.6">MAGPIO0</text>
<text x="146.5" y="84.5">VIO</text>
<text x="73.6" y="94.6">P0.08</text>
<text x="140.4" y="92.1">MAGPIO1</text>
<text x="140.4" y="94.6">MAGPIO2</text>
<text x="73.6" y="97.2">P0.09</text>
<text x="73.6" y="99.7">P0.10</text>
<text x="73.6" y="102.3">P0.11</text>
<text x="73.6" y="104.8">P0.12</text>
<text x="84.7" y="106.8" transform="rotate(-90 84.7 106.8)">P0.13</text>
<text x="87.2" y="106.8" transform="rotate(-90 87.2 106.8)">P0.14</text>
<text x="89.8" y="106.8" transform="rotate(-90 89.8 106.8)">P0.15</text>
<text x="92.3" y="106.8" transform="rotate(-90 92.3 106.8)">P0.16</text>
<text x="94.8" y="106.8" transform="rotate(-90 94.8 106.8)">P0.17</text>
<text x="97.4" y="106.8" transform="rotate(-90 97.4 106.8)">P0.18</text>
<text x="99.9" y="106.8" transform="rotate(-90 99.9 106.8)">P0.19</text>
<text x="105" y="106.8" transform="rotate(-90 105 106.8)">NRESSET</text>
<text x="107.5" y="106.8" transform="rotate(-90 107.5 106.8)">SWD_CLK</text>
<text x="110.1" y="106.8" transform="rotate(-90 110.1 106.8)">SWD_IO</text>
<text x="120.2" y="106.8" transform="rotate(-90 120.2 106.8)">P0.20</text>
<text x="122.8" y="106.8" transform="rotate(-90 122.8 106.8)">P0.21</text>
<text x="125.3" y="106.8" transform="rotate(-90 125.3 106.8)">P0.22</text>
<text x="127.8" y="106.8" transform="rotate(-90 127.8 106.8)">P0.23</text>
<text x="130.4" y="106.8" transform="rotate(-90 130.4 106.8)">P0.24</text>
<text x="132.9" y="106.8" transform="rotate(-90 132.9 106.8)">P0.25</text>
<text x="138" y="106.8" transform="rotate(-90 138 106.8)">SIM_RST</text>
<text x="140.5" y="106.8" transform="rotate(-90 140.5 106.8)">SIM_DET</text>
<text x="143.1" y="106.8" transform="rotate(-90 143.1 106.8)">SIM_CLK</text>
<text x="145.6" y="106.8" transform="rotate(-90 145.6 106.8)">SIM_IO</text>
<text x="148.2" y="106.8" transform="rotate(-90 148.2 106.8)">SIM_1V8</text>
<text x="182.8" y="115">VCC</text>
<text x="189.3" y="117.5">SWDCLK</text>
<text x="191.2" y="115">SWDIO</text>
<text x="182.8" y="125.1">GND</text>
<text x="191.3" y="125.1">RESET</text>
<text x="193.3" y="122.6">SWO</text>
<text x="63.4" y="159.5">13</text>
<text x="68.5" y="160.7">VCC</text>
<text x="87" y="160.7">EXTI</text>
<text x="94.4" y="159.5">10</text>
<text x="63.4" y="167.2">16</text>
<text x="64.6" y="162.1">5</text>
<text x="68.5" y="163.2">VBAT</text>
<text x="87.6" y="163.2">WDI</text>
<text x="94.4" y="162.1">2</text>
<text x="26.5" y="172.2">1</text>
<text x="33.5" y="172.2">2</text>
<text x="63.4" y="169.7">15</text>
<text x="68.5" y="168.3">XI</text>
<text x="68.5" y="170.8">XO</text>
<text x="80.3" y="170.8">FOUT/IRQ1</text>
<text x="86.7" y="173.4">IRQ2</text>
<text x="94.4" y="169.7">11</text>
<text x="94.4" y="172.2">4</text>
<text x="63.4" y="174.8">14</text>
<text x="64.6" y="179.9">7</text>
<text x="68.5" y="175.9">AF</text>
<text x="77.5" y="175.9">CLKOUT/IRQ3</text>
<text x="94.4" y="174.8">8</text>
<text x="64.6" y="182.4">6</text>
<text x="64.6" y="184.9">9</text>
<text x="68.5" y="181">SCL</text>
<text x="68.5" y="183.5">SDO</text>
<text x="87.5" y="183.5">RST</text>
<text x="94.4" y="184.9">3</text>
<text x="94.4" y="182.4">1</text>
<text x="63.4" y="187.5">12</text>
<text x="68.5" y="186.1">SDI</text>
<text x="68.5" y="188.6">CS</text>
<text x="82.1" y="188" transform="rotate(-90 82.1 188)">VSS</text>
<text x="86" y="186.1">EXTR</text>
<text x="81" y="195.5" transform="rotate(-90 81 195.5)">GND</text>
<text x="95.6" y="195.1">1</text>
<text x="106.6" y="195.1">2</text>
</g>
<g font-size="1.8" fill="#c90d0c">
<text x="171.5" y="41.8">3.6 mA</text>
<text x="171.5" y="39.3">20 dB</text>
<text x="171.5" y="36.7">0.65 dB</text>
<text x="182.4" y="36.7">Noise F.:</text>
<text x="182.6" y="39.3">In. Gain:</text>
<text x="186.5" y="41.8">Icc:</text>
<text x="171.5" y="44.4">1.5V to 3.6V</text>
<text x="185.9" y="44.4">Vcc:</text>
<text x="172.5" y="64">SiGe LNA for GNSS</text>
<text x="176.1" y="66.6">BGA725L6</text>
</g>
<g font-size="1.8" fill="#808080">
<text x="241.5" y="39.3">1462350001</text>
<text x="241.6" y="37.2">ANT1</text>
<text x="99.8" y="49.4" transform="rotate(-90 99.8 49.4)">HUM_EN/4.4M</text>
<text x="102.3" y="49.4" transform="rotate(-90 102.3 49.4)">SCK/2.8L</text>
<text x="104.9" y="49.4" transform="rotate(-90 104.9 49.4)">LT_INT/4.11F</text>
<text x="107.4" y="49.4" transform="rotate(-90 107.4 49.4)">SCL/4.3O</text>
<text x="109.9" y="49.4" transform="rotate(-90 109.9 49.4)">SDA/4.3O</text>
<text x="130.3" y="49.4" transform="rotate(-90 130.3 49.4)">LT_EN/4.9E</text>
<text x="132.8" y="49.4" transform="rotate(-90 132.8 49.4)">CLR_INT/4.7E</text>
<text x="135.3" y="49.4" transform="rotate(-90 135.3 49.4)">SD_ENABLE/2.3K</text>
<text x="137.9" y="49.4" transform="rotate(-90 137.9 49.4)">SD_DETECT/2.6M</text>
<text x="140.4" y="49.4" transform="rotate(-90 140.4 49.4)">SD_CS/2.7L</text>
<text x="216" y="50.2">J5</text>
<text x="218.5" y="55.8">U.FL-R-SMT</text>
<text x="46.9" y="71.7">ACC_INT1/4.3G</text>
<text x="193.1" y="70.5">J4</text>
<text x="46.9" y="76.7">ACC_INT2/4.3G</text>
<text x="48.3" y="74.2">ACC_CS/4.1H</text>
<text x="195.7" y="76.1">U.FL-R-SMT</text>
<text x="48.6" y="94.5">CLR_EN/4.5E</text>
<text x="163.9" y="92">GPS_EN</text>
<text x="46.6" y="99.6">RTC_IRQ2/5.10I</text>
<text x="46.6" y="97.1">RTC_IRQ3/5.10I</text>
<text x="46.6" y="102.1">RTC_IRQ1/5.10I</text>
<text x="47.4" y="104.7">RTC_CS/5.10G</text>
<text x="209.6" y="114.8">SWDIO</text>
<text x="209.6" y="117.4">SWDCLK</text>
<text x="207.1" y="125">RST/5.10J</text>
<text x="92.2" y="128.4" transform="rotate(-90 92.2 128.4)">WDI/5.10I</text>
<text x="104.9" y="128.9" transform="rotate(-90 104.9 128.9)">RST/5.10J</text>
<text x="107.4" y="128.1" transform="rotate(-90 107.4 128.1)">SWDCLK</text>
<text x="109.9" y="126.6" transform="rotate(-90 109.9 126.6)">SWDIO</text>
<text x="122.6" y="129" transform="rotate(-90 122.6 129)">MOSI/2.7L</text>
<text x="125.2" y="129.2" transform="rotate(-90 125.2 129.2)">MISO/2.8K</text>
<text x="127.7" y="130.9" transform="rotate(-90 127.7 130.9)">PR_EN/4.1M</text>
<text x="130.3" y="131.4" transform="rotate(-90 130.3 131.4)">PIR_EN/4.9M</text>
<text x="137.9" y="130" transform="rotate(-90 137.9 130)">SIM_RST/2.3G</text>
<text x="143" y="130" transform="rotate(-90 143 130)">SIM_CLK/2.3G</text>
<text x="145.5" y="128.4" transform="rotate(-90 145.5 128.4)">SIM_IO/2.3G</text>
<text x="148" y="129.6" transform="rotate(-90 148 129.6)">SIM_1V8/2.3H</text>
<text x="94.7" y="133.9" transform="rotate(-90 94.7 133.9)">LED_BLUE/5.8D</text>
<text x="97.2" y="133" transform="rotate(-90 97.2 133)">LED_RED/5.8C</text>
<text x="99.8" y="135.6" transform="rotate(-90 99.8 135.6)">LED_GREEN/5.8D</text>
<text x="120.1" y="132.7" transform="rotate(-90 120.1 132.7)">VBAT_OK/3.8F</text>
<text x="132.8" y="132.5" transform="rotate(-90 132.8 132.5)">PIR_OUT/4.9N</text>
<text x="110.6" y="158">WDI/5.10I</text>
<text x="28" y="167.5">ABS07-32.768KHZ-7-T</text>
<text x="28" y="165">X1</text>
<text x="100.4" y="170.7">RTC_IRQ1/5.10I</text>
<text x="100.4" y="173.2">RTC_IRQ2/5.10I</text>
<text x="100.4" y="175.8">RTC_IRQ3/5.10I</text>
<text x="51.1" y="183.4">MISO/2.8K</text>
<text x="51.3" y="185.9">MOSI/2.7L</text>
<text x="52.2" y="180.9">SCK/2.8L</text>
<text x="118.2" y="183.4">RST/5.10J</text>
<text x="47.4" y="188.5">RTC_CS/5.10G</text>
</g>
</svg>
